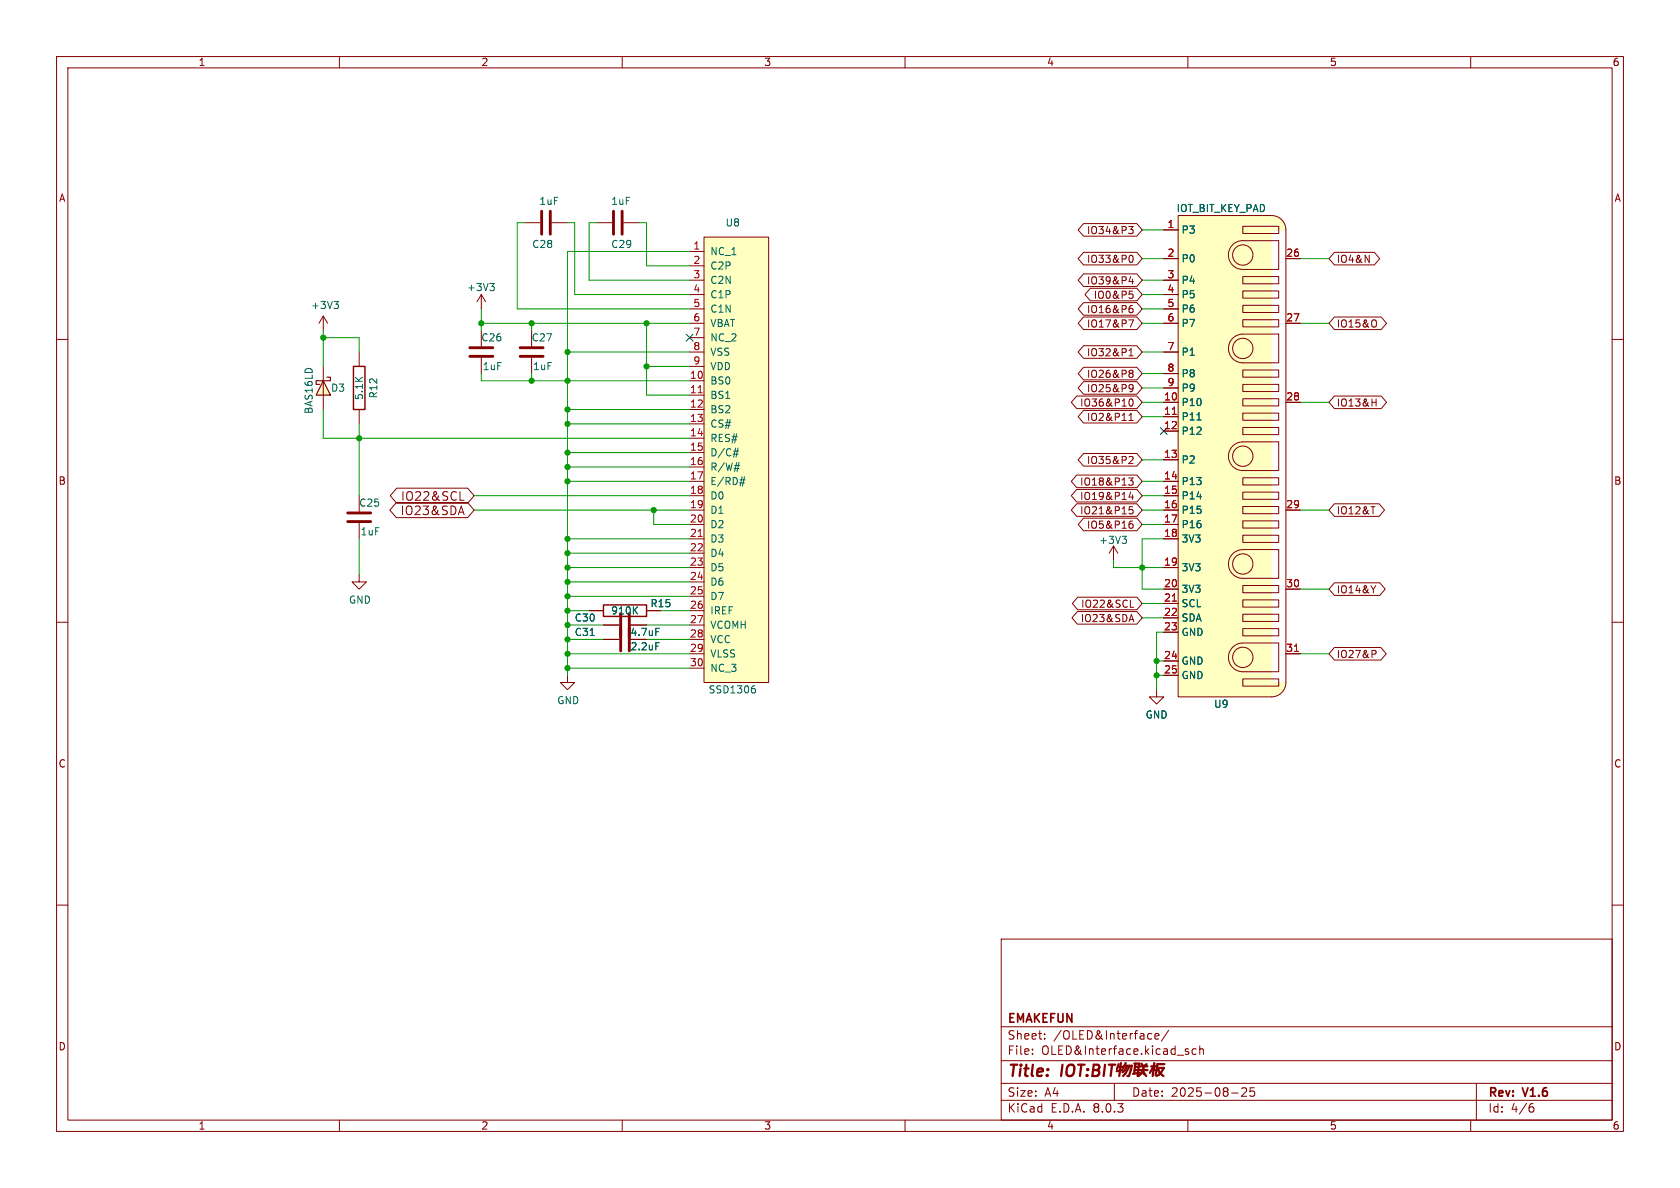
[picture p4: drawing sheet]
<svg xmlns="http://www.w3.org/2000/svg" width="297mm" height="210mm" viewBox="0 0 297 210" stroke-linecap="round" stroke-linejoin="round" font-family="sans-serif">
<g fill="none" stroke="#840000" stroke-width=".18">
<path d="M10 10h277v190h-277zM12 12h273v186h-273zM60 10v2M110 10v2M160 10v2M210 10v2M260 10v2M92.7 39.4h2.8M97.5 39.4h2.8M105.4 39.4h2.8M110.2 39.4h2.8M10 60h2"/>
<path d="M85.1 58.4v2.8M285 60h2M85.1 63.2v2.8M10 110h2M104.1 108h2.6M114.3 108h2.5M285 110h2M10 160h2M285 160h2M177 166h108v32h-108zM60 198v2M110 198v2"/>
<path d="M160 198v2M177 194.5h108M177 191.5h108M177 187.5h108M177 181.5h108M182.5 186.3v.1M182.5 185.5v.1M184.7 183.6v.1M184.7 182.8v.1M197 191.5v3M203.2 182.7l.4 .1M203.6 183.6l-.4 .1"/>
<path d="M204.2 183.2l.7-.1-.1-.3-.4-.1-.2 .2v.7h.6M206.6 182.1l-1.3 2M209.7 185.9l.4 .1 .1 .2-.2 .2h-.3M209.7 185.4l.4 .1M210 198v2M211.5 185.5l-.5-.1-.3 .3v.4l.2 .2h.6M212.1 185.5l.2-.1 .4 .1v.9M212.1 184.9v1.5M217.7 193.2h1.2M219.5 192.4l.6-.1 .2 .1 .1 .3-.9 1.1h.9M221.7 192.3h-.7v.7l.2-.1h.5l.1 .3-.1 .5-.2 .1-.5-.1M260 198v2"/>
<path d="M261 191.5v6.5M270.6 195.7h.3l.3 .3-.1 .5-.5 .1M271 195.1l-.4 .1"/>
</g>
<g fill="none" stroke="#840000" stroke-width=".4">
<path d="M187.8 188.2l-.2 2M188.8 188.5a.69 .69 0 0 1 1.1 0 1.47 1.47 0 0 1-.6 1.7l-.6-.1a1.5 1.5 0 0 1 .1-1.6zM190.6 188.2h1.1M191.2 188.2l-.3 2M192.2 190l.1 .1-.1 .1M192.2 190l-.1 .1 .1 .1M192.2 190v.2M192.3 189v.2M192.3 189l.1 .1-.1 .1M192.3 189l-.1 .1 .1 .1M193.2 189.2h.7M193.4 188.2h.6a.49 .49 0 0 1 .4 .5 .49 .49 0 0 1-.5 .5l.3 .1a.58 .58 0 0 1-.3 .9h-.8z"/>
<path d="M195.4 188.2l-.3 2M196 188.2h1.2M196.6 188.2l-.3 2M197.7 188.6h.8M197.8 188.1l-.3 .9M198.2 187.9l-.3 2.3M198.4 189.2l-1 .2M198.8 188.4h1.3l-.5 1.8h-.3M199 187.9l-.5 1M199.2 188.4l-.3 .8-.5 .3M199.7 188.4l-.7 1.3-.5 .5M200.5 188h.9l-.3 2.2"/>
<path d="M200.6 189.2h.6M200.6 188.6h.7M200.7 188l-.2 1.7M201.4 189.6l-1.1 .2M201.4 189.2h1.5M201.6 188.5h1.2M201.8 188l.2 .3M201.8 189.6l-.5 .6M202.1 189.2l-.5 .7M202.1 188.9l-.3 .8M202.2 189.6l.4 .6M202.7 188.1l-.5 .4-.1 .8 .2 .6"/>
<path d="M203.5 188.5h.9M203.9 188.6l-.6 1M203.9 188.9l.4 .4M204.1 187.9l-.3 2.3M204.5 188.8h1.3l-1 1.2-.4 .2M204.7 188.8l.3 .8 .7 .6M205.8 188.1h-1.2l-.3 1.9"/>
</g>
<path d="M95.8 37.3v4.1M97.3 37.3v4.1M108.5 37.3v4.1M110 37.3v4.1M83.1 61.5h4M83.1 63h4" fill="none" stroke="#840000" stroke-width=".51"/>
<path d="M106.7 106.9h7.6v2.1h-7.6z" fill="none" stroke="#840000" stroke-width=".25"/>
<path d="M112.2 107.8l.5 .7M112.7 107.3l-.7 .7" fill="none" stroke="#006464" stroke-width=".18"/>
<path d="M227.3 40.6v80.1" fill="none" stroke="#ffffc2" stroke-width=".18"/>
<path d="M208.3 38.1h16.5v85.1h-16.5z" fill="#ffffc2"/>
<g fill="#ffffc2" stroke="#ffffc2" stroke-width=".18">
<path d="M224.8 38.1a2.54 2.54 0 0 1 2.5 2.5h-2.5z"/>
<path d="M224.8 120.7h2.5a2.54 2.54 0 0 1-2.5 2.5z"/>
</g>
<g fill="none" stroke="#840000" stroke-width=".18">
<path d="M208.3 38.1h16.5a2.54 2.54 0 0 1 2.5 2.5v80.1a2.54 2.54 0 0 1-2.5 2.5h-16.5zM85.1 52.1l-.8 1.2M85.1 52.1v2.5M85.1 52.1l.8 1.2M94 58.4v2.8M205.7 40.6h2.6M205.7 45.7h2.6M205.7 57.2h2.6M205.7 49.5h2.6M205.7 52.1h2.6M205.7 54.6h2.6M217.9 59.8a2.54 2.54 0 0 1 1.8-.7h6.4v5h-6.4a2.54 2.54 0 0 1-2.3-1.5 2.54 2.54 0 0 1 .5-2.8z"/>
<path d="M219.7 42.5a2.55 2.55 0 0 0-2.5 2.6 2.55 2.55 0 0 0 2.5 2.5h6.4v-5.1h-6.4M219.7 40h6.4v1.3h-6.4zM219.7 48.9h6.4v1.3h-6.4zM219.7 51.4h6.4v1.3h-6.4zM219.7 54h6.4v1.2h-6.4zM219.7 56.5h6.4v1.3h-6.4zM227.3 45.7h2.6M227.3 57.2h2.6M94 63.2v2.8M205.7 71.1h2.6M205.7 73.7h2.6M205.7 76.2h2.6"/>
<path d="M205.7 62.2h2.6M205.7 66h2.6M205.7 68.6h2.6M217.9 78.9a2.54 2.54 0 0 1 1.8-.8h6.4v5.1h-6.4a2.54 2.54 0 0 1-2.3-1.6 2.54 2.54 0 0 1 .5-2.7zM219.7 65.4h6.4v1.3h-6.4zM219.7 67.9h6.4v1.3h-6.4zM219.7 70.5h6.4v1.3h-6.4zM219.7 73h6.4v1.3h-6.4zM219.7 75.6h6.4v1.2h-6.4zM227.3 71.1h2.6M205.7 81.3h2.6M205.7 85.1h2.6"/>
<path d="M205.7 87.6h2.6M205.7 90.2h2.6M205.7 92.7h2.6M205.7 95.3h2.6M217.9 97.9a2.54 2.54 0 0 1 1.8-.7h6.4v5h-6.4a2.54 2.54 0 0 1-2.3-1.5 2.54 2.54 0 0 1 .5-2.8zM219.7 84.5h6.4v1.2h-6.4zM219.7 87h6.4v1.3h-6.4zM219.7 89.5h6.4v1.3h-6.4zM219.7 92.1h6.4v1.2h-6.4zM219.7 94.6h6.4v1.3h-6.4zM227.3 90.2h2.6M63.5 101.6v1.3h1.3l-1.3 1.2-1.3-1.2h1.3"/>
<path d="M205.7 100.3h2.6M205.7 104.1h2.6M205.7 106.7h2.6M205.7 109.2h2.6M205.7 111.8h2.6M205.7 116.8h2.6M205.7 119.4h2.6M217.9 114.4a2.54 2.54 0 0 1 1.8-.7h6.4v5h-6.4a2.54 2.54 0 0 1-2.3-1.5 2.54 2.54 0 0 1 .5-2.8zM219.7 103.5h6.4v1.3h-6.4zM219.7 106h6.4v1.3h-6.4zM219.7 108.6h6.4v1.3h-6.4zM219.7 111.1h6.4v1.3h-6.4z"/>
<path d="M227.3 104.1h2.6M227.3 115.6h2.6M219.7 120h6.4v1.3h-6.4z"/>
<circle cx="219.7" cy="45.1" r="1.8"/>
<circle cx="219.7" cy="61.6" r="1.8"/>
<circle cx="219.7" cy="99.7" r="1.8"/>
<circle cx="219.7" cy="80.6" r="1.8"/>
<circle cx="219.7" cy="116.2" r="1.8"/>
</g>
<path d="M86.6 50.1h.8l-.4 .5M87.1 50.6l.3 .2v.3l-.3 .3M211.6 74.2h.7" fill="none" stroke="#006464" stroke-width=".18"/>
<path d="M207.3 73.2h.7M207.3 106.3h.7M228.8 115.2h.8" fill="none" stroke="#a90000" stroke-width=".18"/>
<path d="M91.9 61.5h4.1M91.9 63h4.1" fill="none" stroke="#840000" stroke-width=".51"/>
<path d="M57.1 67.3l1.3 2.6h-2.5z" fill="#ffffc2"/>
<g fill="none" stroke="#840000" stroke-width=".18">
<path d="M57.1 55.9v2.5M57.1 55.9l-.7 1.3M57.1 55.9l.8 1.3M57.1 64.8v7.6M63.5 62.2v2.6M63.5 72.4v2.5M196.8 96.5l-.7 1.3M196.8 96.5v2.6M196.8 96.5l.8 1.3M100.3 119.4v1.3h1.3l-1.3 1.2-1.2-1.2h1.2M106.7 110.5h2.8M106.7 113h2.8"/>
<path d="M111.5 110.5h2.8M204.5 121.9v1.3h1.2l-1.2 1.3-1.3-1.3h1.3"/>
</g>
<path d="M57.1 67.3l1.3 2.6h-2.5zM57.8 66.7h.6v.6h-2.5v.6h.6" fill="none" stroke="#840000" stroke-width=".2"/>
<path d="M109.7 108.5v6.6M111.3 108.5v6.6" fill="none" stroke="#840000" stroke-width=".51"/>
<path d="M59 53.3h.8l-.4 .5M59.6 53.8l.2 .2v.3l-.2 .3M198.4 94.8h.7l-.4 .5M198.9 95.3l.2 .2v.3l-.2 .3M104.3 112.3h.8M115.9 111.1h.6M115.9 113.6h.6" fill="none" stroke="#006464" stroke-width=".18"/>
<path d="M62.5 64.8h2v7.6h-2z" fill="none" stroke="#840000" stroke-width=".25"/>
<path d="M124.5 41.9h11.4v78.8h-11.4z" fill="#ffffc2"/>
<g fill="none" stroke="#840000" stroke-width=".18">
<path d="M191.6 39.5h9.4l.9 1.1-.9 1.2h-9.4l-1-1.2zM121.9 44.5h2.6M121.9 47h2.6M121.9 49.5h2.6M121.9 52.1h2.6M121.9 54.6h2.6M121.9 57.2h2.6M121.9 59.7h2.6M124.5 41.9h11.4v78.8h-11.4zM191.6 48.4h9.4l.9 1.1-.9 1.1h-9.4l-1-1.1zM191.6 56h9.4l.9 1.2-.9 1.1h-9.4l-1-1.1zM191.6 53.5h9.4l.9 1.1-.9 1.1h-9.4l-1-1.1z"/>
<path d="M191.6 44.6h9.4l.9 1.1-.9 1.1h-9.4l-1-1.1zM192.8 51h8.2l.9 1.1-.9 1.1h-8.2l-1-1.1zM199.5 40h.8l-.4 .5 .4 .1v.5l-.2 .2h-.4M199.5 56.6h.9l-.6 1.2M199.7 51.5h.6M199.7 54.6l.4-.1 .2 .2-.1 .5h-.5M199.8 45.2l.1-.1a.68 .68 0 0 1 .4 .7 .68 .68 0 0 1-.4 .6l-.1-.1M199.8 52h.3l.2 .2-.1 .5h-.4M199.9 48.9l-.3 .9h.8M200.2 49.4v.8M200.2 54l-.4 .1M205.7 49.5h2.6"/>
<path d="M205.7 52.1h2.6M205.7 54.6h2.6M205.7 57.2h2.6M205.7 40.6h2.6M205.7 45.7h2.6M227.3 57.2h2.6M227.3 45.7h2.6M235.9 56h8.3l.9 1.2-.9 1.1h-8.3l-1-1.1zM235.9 44.6h7.1l.9 1.1-.9 1.1h-7.1l-1-1.1zM241.3 45.1l.8 1.3v-1.3M243.2 56.6a.9 .9 0 0 1 0 1.2M121.9 67.3h2.6"/>
<path d="M121.9 69.9h2.6M121.9 72.4h2.6M121.9 74.9h2.6M121.9 77.5h2.6M121.9 62.2h2.6M121.9 64.8h2.6M190.3 70h10.7l.9 1.1-.9 1.1h-10.7l-.9-1.1zM191.6 72.5h9.4l.9 1.2-.9 1.1h-9.4l-1-1.1zM191.6 67.5h9.4l.9 1.1-.9 1.1h-9.4l-1-1.1zM191.6 61.1h9.4l.9 1.1-.9 1.1h-9.4l-1-1.1zM191.6 64.9h9.4l.9 1.1-.9 1.2h-9.4l-1-1.2zM199.6 74.3h.7"/>
<path d="M199.6 62l.4-.4v1.3M199.6 73.4l.4-.3v1.2M199.6 62.9h.7M199.7 65.5l.4-.1 .2 .2v.1l-.2 .3M199.7 68h.4l.2 .1a.84 .84 0 0 1-.3 1.2h-.3M199.7 65.9l.1 .1M199.8 70.6l.1-.1a.68 .68 0 0 1 .4 .7 .68 .68 0 0 1-.4 .6 .84 .84 0 0 1-.1-1.2zM199.8 66h.3M199.8 66h-.1M200.1 66l.2 .2v.4l-.2 .1-.4-.1M200.3 68.5l-.2 .3-.4-.1M205.7 62.2h2.6"/>
<path d="M205.7 71.1h2.6M205.7 73.7h2.6M205.7 76.2h2.6M205.7 66h2.6M205.7 68.6h2.6M227.3 71.1h2.6M235.9 70h8.3l.9 1.1-.9 1.1h-8.3l-1-1.1zM242.5 71.1h.8M243.3 70.5v1.3M63.5 87.6v2.8M63.5 92.5v2.8M70.1 88.8h12.6l1.1 1.4-1.1 1.3h-12.6l-1.2-1.3z"/>
<path d="M70.1 86.3h12.6l1.1 1.3-1.1 1.4h-12.6l-1.1-1.4zM81.2 90.5h.7M81.3 88.4h.8M81.5 89.5l.6 1.5M121.9 80h2.6M121.9 82.6h2.6M121.9 85.1h2.6M121.9 87.6h2.6M121.9 90.2h2.6M121.9 92.7h2.6M121.9 95.3h2.6M121.9 97.8h2.6"/>
<path d="M190.3 89.1h10.7l.9 1.1-.9 1.1h-10.7l-.9-1.1zM190.3 86.5h10.7l.9 1.1-.9 1.1h-10.7l-.9-1.1zM190.3 84h10.7l.9 1.1-.9 1.1h-10.7l-.9-1.1zM191.6 91.6h9.4l.9 1.1-.9 1.1h-9.4l-1-1.1zM191.6 80.2h9.4l.9 1.1-.9 1.1h-9.4l-1-1.1zM199.5 84.5h.8l-.4 .5 .4 .1v.5l-.2 .2-.6-.2M199.7 80.7h.4l.2 .3-.8 1h.8M199.7 92.7l.4-.1 .2 .2-.1 .5h-.5M199.9 87l-.3 .9h.8M200.2 87.5v.8M200.2 92.1l-.4 .1M200.3 89.6h-.6l-.1 .6 .2-.1h.4l.1 .2v.4l-.2 .1-.5-.1"/>
<path d="M205.7 85.1h2.6M205.7 87.6h2.6M205.7 90.2h2.6M205.7 92.7h2.6M205.7 95.3h2.6M205.7 81.3h2.6M227.3 90.2h2.6M235.9 89.1h7.9l1 1.1-1 1.1h-7.9l-1-1.1zM242.4 89.6h.7M104.1 108h2.6M106.7 110.5h2.8M106.7 113h2.8"/>
<path d="M111.5 110.5h2.8M114.3 108h2.5M121.9 100.3h2.6M121.9 102.9h2.6M121.9 105.4h2.6M121.9 108h2.6M121.9 110.5h2.6M121.9 113h2.6M121.9 115.6h2.6M121.9 118.1h2.6M190.5 108.1h10.5l.9 1.1-.9 1.1h-10.5l-1-1.1zM190.5 105.6h10.5l.9 1.1-.9 1.1h-10.5l-.9-1.1z"/>
<path d="M199.7 109.5h.6M199.8 107.4h.6M200 108.6l.4 1.3M205.7 100.3h2.6M205.7 104.1h2.6M205.7 106.7h2.6M205.7 109.2h2.6M205.7 111.8h2.6M205.7 116.8h2.6M205.7 119.4h2.6M227.3 115.6h2.6M227.3 104.1h2.6"/>
<path d="M235.9 103h8l1 1.1-1 1.2h-8l-1-1.2zM235.9 114.5h8.2l1 1.1-1 1.1h-8.2l-1-1.1zM242.5 115h.5l.3 .2-.1 .4h-.7M243.2 103.5l-.4 .7"/>
</g>
<path d="M123.4 69.4h.8M207.3 73.2h.7M123.4 94.8h.8M207.3 106.3h.7M228.8 115.2h.8" fill="none" stroke="#a90000" stroke-width=".18"/>
<g fill="none" stroke="#006464" stroke-width=".18">
<path d="M129.7 79.7h.9M130.5 79.2l-.4 1.6M211.6 74.2h.7M129.6 80.3h.9M129.7 82.8h1M129.9 82.3h.9M130.7 81.7l-.4 1.7M130.7 85.4h.9M130.8 84.8h.9M131.6 84.3l-.3 1.6M104.3 112.3h.8M112.2 107.8l.5 .7"/>
<path d="M112.7 107.3l-.7 .7M115.9 113.6h.6M115.9 111.1h.6M133.1 121.7l.3 .1 .2 .2-.1 .4-.4 .1M133.2 121.2h.2"/>
</g>
<path d="M61.5 90.7h4M61.5 92.2h4" fill="none" stroke="#840000" stroke-width=".51"/>
<g fill="none" stroke="#009600" stroke-width=".18">
<path d="M92.7 39.4h-1.3v15.2h30.5M100.3 39.4h1.3v12.7h20.3M105.4 39.4h-1.3v10.1h17.8M113 39.4h1.3v7.6h7.6M57.1 58.4v6.4M57.1 59.7h6.4v2.5M85.1 57.2h36.8M85.1 54.6v3.8M94 57.2v1.2M114.3 57.2v12.7h7.6M121.9 44.5h-21.6v74.9M201.9 54.6h3.8"/>
<path d="M201.9 57.2h3.8M201.9 49.5h3.8M201.9 52.1h3.8M201.9 45.7h3.8M201.9 40.6h3.8M229.9 57.2h5M229.9 45.7h5M57.1 72.4v5.1h64.8M63.5 74.9v12.7M85.1 66v1.3h36.8M94 66v1.3M100.3 62.2h21.6"/>
<path d="M100.3 72.4h21.6M100.3 74.9h21.6M114.3 64.8h7.6M201.9 62.2h3.8M201.9 71.1h3.8M201.9 68.6h3.8M201.9 73.7h3.8M201.9 66h3.8M229.9 71.1h5M63.5 95.3v6.3M83.8 87.6h38.1M83.8 90.2h38.1"/>
<path d="M100.3 95.3h21.6M100.3 85.1h21.6M100.3 82.6h21.6M100.3 80h21.6M100.3 97.8h21.6M115.6 90.2v2.5h6.3M196.8 99.1v1.2h8.9M201.9 92.7h3.8M201.9 85.1h3.8M201.9 87.6h3.8M201.9 90.2h3.8M201.9 81.3h3.8"/>
<path d="M205.7 95.3h-3.8v8.8h3.8M229.9 90.2h5M100.3 115.6h21.6M100.3 100.3h21.6M100.3 113h6.4M100.3 110.5h6.4M100.3 108h3.8M100.3 118.1h21.6M100.3 105.4h21.6M100.3 102.9h21.6M114.3 113h7.6M114.3 110.5h7.6"/>
<path d="M116.8 108h5.1M201.9 109.2h3.8M201.9 106.7h3.8M204.5 116.8h1.2M204.5 119.4h1.2M205.7 111.8h-1.2v10.1M229.9 104.1h5M229.9 115.6h5"/>
</g>
<path d="M121.3 59.1l1.2 1.2M122.5 59.1l-1.2 1.2M205.1 75.6l1.2 1.2M206.3 75.6l-1.2 1.2" fill="none" stroke="#000084" stroke-width=".18"/>
<g fill="#009600" stroke="#009600" stroke-width=".18">
<circle cx="100.3" cy="74.9" r=".46"/>
<circle cx="100.3" cy="80" r=".46"/>
<circle cx="100.3" cy="72.4" r=".46"/>
<circle cx="100.3" cy="82.6" r=".46"/>
<circle cx="100.3" cy="85.1" r=".46"/>
<circle cx="114.3" cy="57.2" r=".46"/>
<circle cx="114.3" cy="64.8" r=".46"/>
<circle cx="201.9" cy="100.3" r=".46"/>
<circle cx="204.5" cy="116.8" r=".46"/>
<circle cx="204.5" cy="119.4" r=".46"/>
<circle cx="57.1" cy="59.7" r=".46"/>
<circle cx="94" cy="67.3" r=".46"/>
<circle cx="100.3" cy="62.2" r=".46"/>
<circle cx="94" cy="57.2" r=".46"/>
<circle cx="63.5" cy="77.5" r=".46"/>
<circle cx="85.1" cy="57.2" r=".46"/>
<circle cx="100.3" cy="67.3" r=".46"/>
<circle cx="100.3" cy="100.3" r=".46"/>
<circle cx="100.3" cy="105.4" r=".46"/>
<circle cx="100.3" cy="102.9" r=".46"/>
<circle cx="100.3" cy="115.6" r=".46"/>
<circle cx="100.3" cy="118.1" r=".46"/>
<circle cx="100.3" cy="113" r=".46"/>
<circle cx="100.3" cy="108" r=".46"/>
<circle cx="100.3" cy="110.5" r=".46"/>
<circle cx="115.6" cy="90.2" r=".46"/>
<circle cx="100.3" cy="95.3" r=".46"/>
<circle cx="100.3" cy="97.8" r=".46"/>
</g>
<text font-size="2.8" fill="#840000" x="178" y="190.9">Title:</text>
<g font-size="2.1" fill="#840000">
<text x="70.8" y="88.7">IO22&amp;SCL</text>
<text x="70.7" y="91.3">IO23&amp;SDA</text>
<text x="178" y="184">Sheet:</text>
<text x="178" y="181.2">EMAKEFUN</text>
<text x="186.2" y="184">/OLED&amp;Interface/</text>
<text x="178" y="186.7">File:</text>
<text x="184.1" y="186.7">OLED&amp;Interface.kicad_sch</text>
<text x="178" y="196.9">KiCad</text>
<text x="178" y="194.1">Size:</text>
<text x="184.7" y="194.1">A4</text>
<text x="185.7" y="196.9">E.D.A.</text>
<text x="193.3" y="196.9">8.0.3</text>
<text x="200" y="194.1">Date:</text>
<text x="207" y="194.1">2025-08-25</text>
<text x="263" y="194.3">Rev:</text>
<text x="263" y="196.9">Id:</text>
<text x="267.1" y="196.9">4/6</text>
<text x="269.4" y="194.3">V1.6</text>
</g>
<g font-size="1.8" fill="#840000">
<text x="35" y="11.9">1</text>
<text x="85" y="11.9">2</text>
<text x="135" y="11.9">3</text>
<text x="185" y="11.9">4</text>
<text x="235" y="11.9">5</text>
<text x="285" y="11.9">6</text>
<text x="10.3" y="35.9">A</text>
<text x="285.3" y="35.9">A</text>
<text x="192.1" y="41.6">IO34&amp;P3</text>
<text x="192.1" y="46.7">IO33&amp;P0</text>
<text x="236.2" y="46.7">IO4&amp;N</text>
<text x="192.1" y="50.5">IO39&amp;P4</text>
<text x="193.3" y="53">IO0&amp;P5</text>
<text x="192.1" y="58.1">IO17&amp;P7</text>
<text x="192.1" y="55.6">IO16&amp;P6</text>
<text x="236.2" y="58.1">IO15&amp;O</text>
<text x="192.1" y="63.2">IO32&amp;P1</text>
<text x="192.1" y="69.5">IO25&amp;P9</text>
<text x="192.1" y="67">IO26&amp;P8</text>
<text x="190.8" y="72.1">IO36&amp;P10</text>
<text x="192.1" y="74.6">IO2&amp;P11</text>
<text x="236.2" y="72.1">IO13&amp;H</text>
<text x="192.1" y="82.2">IO35&amp;P2</text>
<text x="10.3" y="85.9">B</text>
<text x="190.8" y="88.6">IO19&amp;P14</text>
<text x="190.8" y="86">IO18&amp;P13</text>
<text x="285.3" y="85.9">B</text>
<text x="190.8" y="91.1">IO21&amp;P15</text>
<text x="192.1" y="93.7">IO5&amp;P16</text>
<text x="236.2" y="91.1">IO12&amp;T</text>
<text x="191" y="107.6">IO22&amp;SCL</text>
<text x="236.2" y="105.1">IO14&amp;Y</text>
<text x="191" y="110.2">IO23&amp;SDA</text>
<text x="236.2" y="116.5">IO27&amp;P</text>
<text x="10.3" y="135.9">C</text>
<text x="285.3" y="135.9">C</text>
<text x="10.3" y="185.9">D</text>
<text x="285.3" y="185.9">D</text>
<text x="35" y="199.9">1</text>
<text x="85" y="199.9">2</text>
<text x="135" y="199.9">3</text>
<text x="185" y="199.9">4</text>
<text x="235" y="199.9">5</text>
<text x="285" y="199.9">6</text>
</g>
<g font-size="1.8" fill="#006464">
<text x="95.3" y="36.4">1uF</text>
<text x="108" y="36.4">1uF</text>
<text x="128.2" y="40.2">U8</text>
<text x="207.9" y="37.7">IOT_BIT_KEY_PAD</text>
<text x="208.8" y="41.5">P3</text>
<text x="94" y="44">C28</text>
<text x="108" y="44">C29</text>
<text x="125.5" y="45.3">NC_1</text>
<text x="125.5" y="47.9">C2P</text>
<text x="208.8" y="46.6">P0</text>
<text x="82.4" y="51.7">+3V3</text>
<text x="125.5" y="50.4">C2N</text>
<text x="125.5" y="52.9">C1P</text>
<text x="208.8" y="50.4">P4</text>
<text x="208.8" y="52.9">P5</text>
<text x="54.9" y="54.8">+3V3</text>
<text x="125.5" y="55.5">C1N</text>
<text x="125.5" y="58">VBAT</text>
<text x="208.8" y="55.5">P6</text>
<text x="208.8" y="58">P7</text>
<text x="85" y="60.6">C26</text>
<text x="85.2" y="65.6">1uF</text>
<text x="93.9" y="60.6">C27</text>
<text x="94.1" y="65.6">1uF</text>
<text x="125.5" y="60.6">NC_2</text>
<text x="125.5" y="63.1">VSS</text>
<text x="125.5" y="65.6">VDD</text>
<text x="208.8" y="63.1">P1</text>
<text x="58.4" y="69.4">D3</text>
<text x="64.4" y="70.8" transform="rotate(-90 64.4 70.8)">5.1K</text>
<text x="66.9" y="70.5" transform="rotate(-90 66.9 70.5)">R12</text>
<text x="125.5" y="68.2">BS0</text>
<text x="125.5" y="70.7">BS1</text>
<text x="208.8" y="72">P10</text>
<text x="208.8" y="66.9">P8</text>
<text x="208.8" y="69.4">P9</text>
<text x="55.5" y="73.3" transform="rotate(-90 55.5 73.3)">BAS16LD</text>
<text x="125.5" y="73.3">BS2</text>
<text x="125.5" y="75.8">CS#</text>
<text x="208.8" y="74.5">P11</text>
<text x="208.8" y="77.1">P12</text>
<text x="125.5" y="78.3">RES#</text>
<text x="125.5" y="80.9">D/C#</text>
<text x="125.5" y="83.4">R/W#</text>
<text x="208.8" y="82.1">P2</text>
<text x="63.4" y="89.8">C25</text>
<text x="125.5" y="86">E/RD#</text>
<text x="125.5" y="88.5">D0</text>
<text x="208.8" y="86">P13</text>
<text x="208.8" y="88.5">P14</text>
<text x="63.7" y="94.8">1uF</text>
<text x="125.5" y="91">D1</text>
<text x="125.5" y="93.6">D2</text>
<text x="208.8" y="91">P15</text>
<text x="208.8" y="93.6">P16</text>
<text x="125.5" y="96.1">D3</text>
<text x="125.5" y="98.7">D4</text>
<text x="125.5" y="101.2">D5</text>
<text x="194.2" y="96.3">+3V3</text>
<text x="208.8" y="96.1">3V3</text>
<text x="208.8" y="101.2">3V3</text>
<text x="61.6" y="106.9">GND</text>
<text x="114.9" y="107.5">R15</text>
<text x="125.5" y="103.7">D6</text>
<text x="125.5" y="106.3">D7</text>
<text x="208.8" y="105">3V3</text>
<text x="208.8" y="107.5">SCL</text>
<text x="101.5" y="110.1">C30</text>
<text x="101.5" y="112.6">C31</text>
<text x="107.9" y="108.8">910K</text>
<text x="111.4" y="112.6">4.7uF</text>
<text x="125.5" y="108.8">IREF</text>
<text x="125.5" y="111.4">VCOMH</text>
<text x="125.5" y="113.9">VCC</text>
<text x="208.8" y="110.1">SDA</text>
<text x="208.8" y="112.6">GND</text>
<text x="111.4" y="115.2">2.2uF</text>
<text x="125.5" y="116.4">VLSS</text>
<text x="125.5" y="119">NC_3</text>
<text x="208.8" y="117.7">GND</text>
<text x="98.4" y="124.7">GND</text>
<text x="125.2" y="122.8">SSD1306</text>
<text x="208.8" y="120.2">GND</text>
<text x="214.5" y="125.3">U9</text>
<text x="202.4" y="127.2">GND</text>
</g>
<g font-size="1.8" fill="#a90000">
<text x="206.3" y="40.4">1</text>
<text x="122.5" y="44.2">1</text>
<text x="122.5" y="46.7">2</text>
<text x="206.3" y="45.5">2</text>
<text x="227.3" y="45.5">26</text>
<text x="122.5" y="49.3">3</text>
<text x="122.5" y="51.8">4</text>
<text x="206.3" y="49.3">3</text>
<text x="206.3" y="51.8">4</text>
<text x="122.5" y="54.4">5</text>
<text x="122.5" y="56.9">6</text>
<text x="122.5" y="59.4">7</text>
<text x="206.3" y="54.4">5</text>
<text x="206.3" y="56.9">6</text>
<text x="227.3" y="56.9">27</text>
<text x="122.5" y="62">8</text>
<text x="122.5" y="64.5">9</text>
<text x="206.3" y="62">7</text>
<text x="206.3" y="65.8">8</text>
<text x="121.9" y="67.1">10</text>
<text x="121.9" y="69.6">11</text>
<text x="205.7" y="70.9">10</text>
<text x="206.3" y="68.3">9</text>
<text x="227.3" y="70.9">28</text>
<text x="121.9" y="72.1">12</text>
<text x="121.9" y="74.7">13</text>
<text x="121.9" y="77.2">14</text>
<text x="205.7" y="73.4">11</text>
<text x="205.7" y="75.9">12</text>
<text x="121.9" y="79.8">15</text>
<text x="121.9" y="82.3">16</text>
<text x="205.7" y="81">13</text>
<text x="121.9" y="84.8">17</text>
<text x="121.9" y="87.4">18</text>
<text x="121.9" y="89.9">19</text>
<text x="205.7" y="84.8">14</text>
<text x="205.7" y="87.4">15</text>
<text x="205.7" y="89.9">16</text>
<text x="227.3" y="89.9">29</text>
<text x="121.9" y="92.5">20</text>
<text x="121.9" y="95">21</text>
<text x="205.7" y="92.5">17</text>
<text x="205.7" y="95">18</text>
<text x="121.9" y="97.5">22</text>
<text x="121.9" y="100.1">23</text>
<text x="205.7" y="100.1">19</text>
<text x="121.9" y="102.6">24</text>
<text x="121.9" y="105.2">25</text>
<text x="121.9" y="107.7">26</text>
<text x="205.7" y="103.9">20</text>
<text x="205.7" y="106.4">21</text>
<text x="227.3" y="103.9">30</text>
<text x="121.9" y="110.2">27</text>
<text x="121.9" y="112.8">28</text>
<text x="205.7" y="109">22</text>
<text x="205.7" y="111.5">23</text>
<text x="121.9" y="115.3">29</text>
<text x="121.9" y="117.9">30</text>
<text x="205.7" y="116.6">24</text>
<text x="205.7" y="119.1">25</text>
<text x="227.3" y="115.3">31</text>
</g>
</svg>
